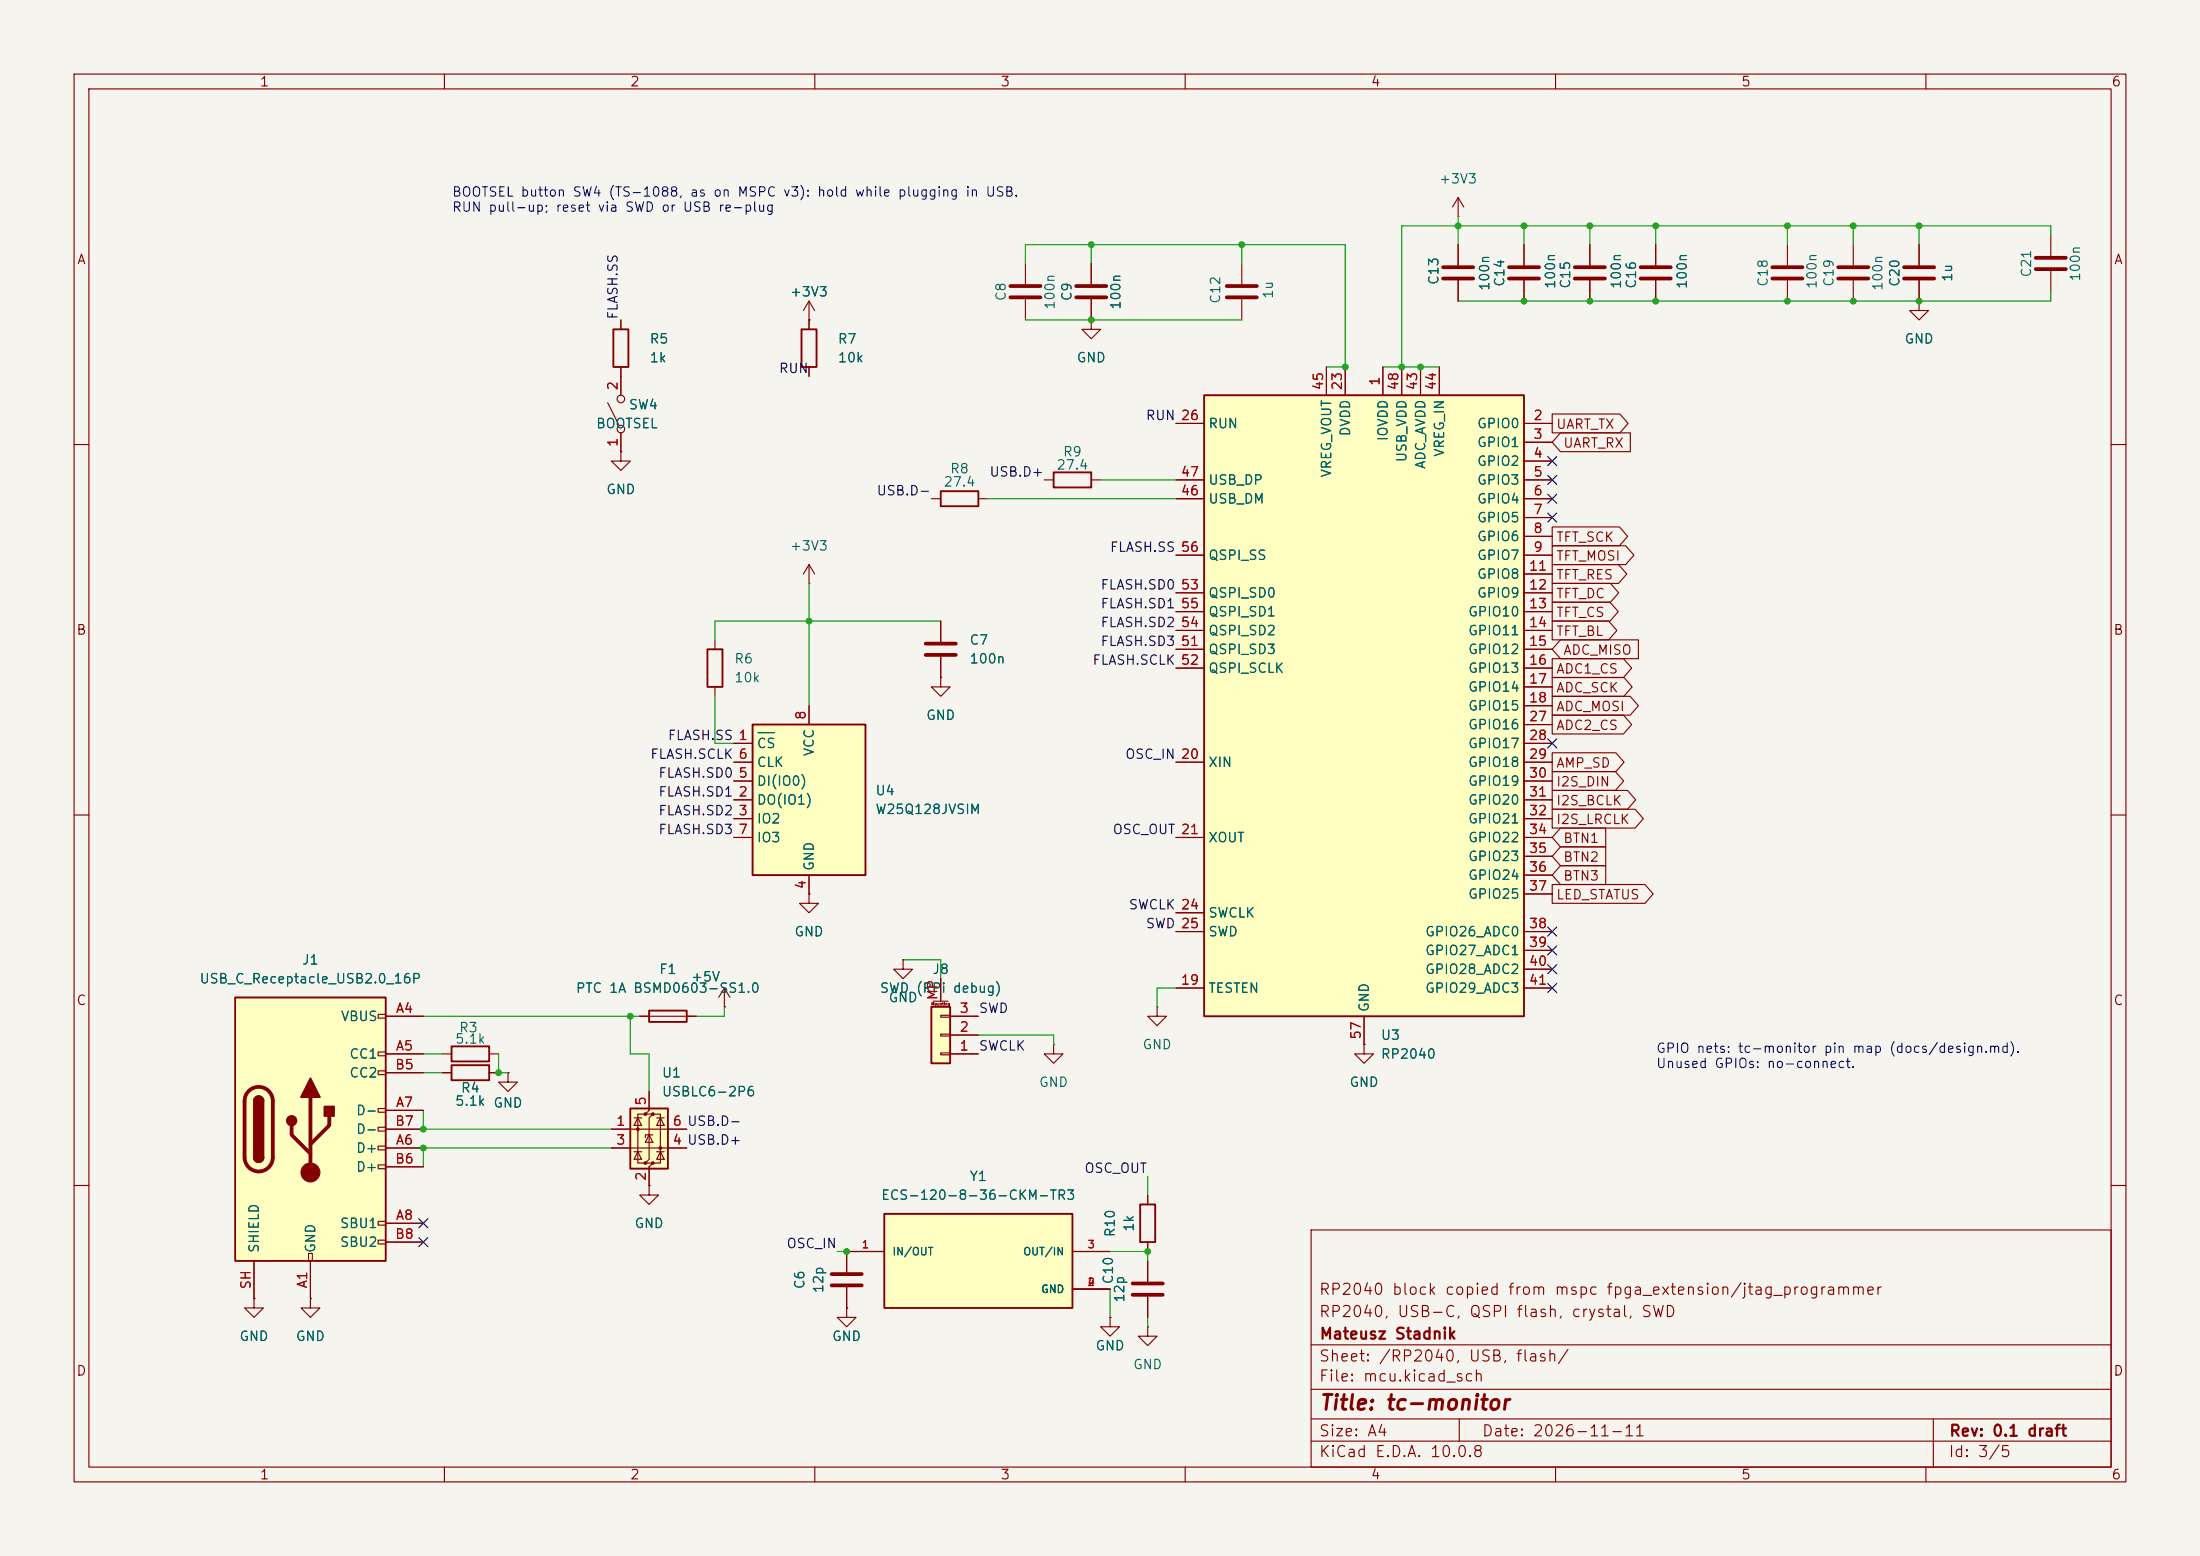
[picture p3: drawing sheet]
<svg xmlns="http://www.w3.org/2000/svg" width="297mm" height="210mm" viewBox="0 0 297 210" stroke-linecap="round" stroke-linejoin="round" font-family="sans-serif">
<path d="M0 0h297v210h-297z" fill="#f5f4ef" stroke="#f5f4ef" stroke-width=".14"/>
<g fill="none" stroke="#840000" stroke-width=".15">
<path d="M10 10h277v190h-277zM12 12h273v186h-273zM60 10v2M110 10v2M160 10v2M210 10v2M260 10v2M196.8 29.2h.1M196.8 26.7v2.5M196.8 33v2.8M196.8 37.8v2.8M196.8 26.7l-.7 1.2"/>
<path d="M196.8 26.7l.8 1.2M205.7 33v2.8M205.7 37.8v2.8M214.6 33v2.8M214.6 37.8v2.8M223.5 33v2.8M223.5 37.8v2.8M241.3 33v2.8M241.3 37.8v2.8M250.2 33v2.8M250.2 37.8v2.8M259.1 33v2.8"/>
<path d="M259.1 37.8v2.8M276.9 31.8v2.7M276.9 36.6v2.8M82 54.4l1.6 3M83.8 43.2v1.3M83.8 49.5v3.8M83.8 58.4v2.6M109.2 43.2h.1M109.2 40.6l-.7 1.3M109.2 40.6l.8 1.3M109.2 40.6v3.9M109.2 49.5v1.3"/>
<path d="M147.3 43.2v1.3h1.3l-1.3 1.2-1.3-1.2h1.3M147.3 43.2h.1M259.1 40.6v1.3h1.2l-1.2 1.3-1.3-1.3h1.3M259.1 40.6h.1M10 60h2M83.8 61v1.2h1.3l-1.3 1.3-1.3-1.3h1.3M83.8 61h.1M109.2 78.7h.1M109.2 76.2v2.5M109.2 76.2l-.7 1.3M109.2 76.2l.8 1.3M125.7 67.3h1.3"/>
<path d="M132.1 67.3h1.2M141 64.8h1.2M147.3 64.8h1.3M285 60h2M96.5 86.4v1.2M96.5 92.7v1.3M127 91.4v1.3h1.3l-1.3 1.3-1.3-1.3h1.3M127 91.4h.1M127 83.8v2.8M127 88.6v2.8M10 110h2M285 110h2"/>
<path d="M86.4 137.2h7.6M97.8 135.9h.1M97.8 133.4l-.8 1.2M97.8 133.4l.8 1.2M97.8 133.4v2.5M10 160h2M41.9 175.3v1.2h1.3l-1.3 1.3-1.3-1.3h1.3M41.9 175.3h.1M87.6 160v1.3h1.3l-1.3 1.3-1.2-1.3h1.2M87.6 160h.1M114.3 176.5v1.3h1.3l-1.3 1.3-1.3-1.3h1.3M114.3 176.5h.1"/>
<path d="M114.3 168.9v2.8M114.3 173.7v2.8M149.9 177.8v1.3h1.2l-1.2 1.2-1.3-1.2h1.3M149.9 177.8h.1M154.9 179.1v1.2h1.3l-1.3 1.3-1.2-1.3h1.2M154.9 179.1h.1M154.9 170.2v2.8M154.9 175v2.8M177 166h108v32h-108zM285 160h2M60 198v2M110 198v2"/>
<path d="M160 198v2M177 194.5h108M177 191.5h108M177 187.5h108M177 181.5h108M197 191.5v3M210 198v2M260 198v2M261 191.5v6.5"/>
<circle cx="83.8" cy="53.8" r=".51"/>
<circle cx="83.8" cy="57.9" r=".51"/>
</g>
<path d="M82.8 44.5h2v5h-2zM108.2 44.5h2v5h-2zM127 66.3h5.1v2h-5.1zM142.2 63.8h5.1v2h-5.1zM95.5 87.6h2v5.1h-2zM87.6 136.4h5.1v1.5h-5.1z" fill="none" stroke="#840000" stroke-width=".25"/>
<g fill="none" stroke="#840000" stroke-width=".51">
<path d="M194.8 36.1h4.1M194.8 37.6h4.1M203.7 36.1h4.1M203.7 37.6h4.1M212.6 36.1h4.1M212.6 37.6h4.1M221.5 36.1h4.1M221.5 37.6h4.1M239.3 36.1h4M239.3 37.6h4M248.2 36.1h4M248.2 37.6h4"/>
<path d="M257 36.1h4.1M257 37.6h4.1M274.8 34.8h4.1M274.8 36.3h4.1M125 86.9h4M125 88.4h4M112.3 172h4M112.3 173.5h4M152.9 173.2h4.1M152.9 174.8h4.1"/>
</g>
<path d="M85.1 149.6h5.1v8.1h-5.1z" fill="#ffffc2"/>
<g fill="#840000">
<circle cx="86.1" cy="152.4" r=".25"/>
<circle cx="87.1" cy="150.4" r=".25"/>
<circle cx="87.1" cy="157" r=".25"/>
<circle cx="88.1" cy="150.4" r=".25"/>
<circle cx="88.1" cy="157" r=".25"/>
<circle cx="89.2" cy="154.9" r=".25"/>
</g>
<g fill="none" stroke="#840000" stroke-width=".15">
<path d="M82.5 152.4h10.2M82.5 154.9h10.2M85.6 155.4h1M85.6 150.9h1M86.1 150.9l.5 1h-1zM86.1 155.4l.5 1.1h-1zM87.1 150.4h-1v6.6h1M87.6 147.3v2.6l-.5 .5h1l-.5 .5v5.6l-.5 .5h1l-.5 .5v2.5M87.6 153.2l.5 1h-1zM88.1 153.2h-1v.3M88.1 150.4h1.1v6.6h-1.1M88.6 155.4h1.1"/>
<path d="M88.6 150.9h1.1M89.2 150.9l.5 1h-1.1zM89.2 155.4l.5 1.1h-1.1z"/>
</g>
<path d="M85.1 149.6h5.1v8.1h-5.1z" fill="none" stroke="#840000" stroke-width=".25"/>
<path d="M125.7 135.9h2.6v7.6h-2.6z" fill="#ffffc2"/>
<path d="M125.7 135.9h2.6v7.6h-2.6z" fill="none" stroke="#840000" stroke-width=".25"/>
<path d="M126 135.1h2M127 139.6h1.3v.2h-1.3zM127 137h1.3v.3h-1.3zM127 132.1v3M128.3 139.7h3.8M128.3 137.2h3.8M127 142.1h1.3v.3h-1.3zM128.3 142.2h3.8M142.2 141v1.2h1.3l-1.3 1.3-1.2-1.3h1.2M142.2 141h.1" fill="none" stroke="#840000" stroke-width=".15"/>
<path d="M119.4 163.8h25.4v12.7h-25.4z" fill="#ffffc2"/>
<path d="M61 141.2h5v2.1h-5zM61 143.8h5v2h-5zM119.4 163.8h25.4v12.7h-25.4zM153.9 162.6h2.1v5h-2.1z" fill="none" stroke="#840000" stroke-width=".25"/>
<g fill="none" stroke="#840000" stroke-width=".15">
<path d="M59.7 142.2h1.3M59.7 144.8h1.3M66 142.2h1.3M66 144.8h1.3M68.6 144.8v1.3h1.2l-1.2 1.2-1.3-1.2h1.3M68.6 144.8h.1M34.3 175.3v1.2h1.3l-1.3 1.3-1.3-1.3h1.3M34.3 175.3h.1M114.3 168.9h5.1M144.8 168.9h5.1M144.8 174h5.1M154.9 161.3v1.3"/>
<path d="M154.9 167.6v1.3"/>
</g>
<path d="M31.7 134.6h20.4v35.6h-20.4z" fill="#ffffc2"/>
<g fill="none" stroke="#840000" stroke-width=".15">
<path d="M147.3 35.6v2.8M167.6 35.6v2.8M147.3 40.4v2.8M167.6 40.4v2.8M51.1 136.9h1v.5h-1zM52.1 137.2h5M109.2 120.7v1.2h1.3l-1.3 1.3-1.3-1.3h1.3M109.2 120.7h.1M121.9 129.5v1.3h1.3l-1.3 1.3-1.3-1.3h1.3M121.9 129.5h.1M51.1 142h1v.5h-1zM51.1 144.5h1v.5h-1z"/>
<path d="M51.1 149.6h1v.5h-1zM51.1 152.1h1v.6h-1zM51.1 154.7h1v.5h-1zM51.1 157.2h1v.5h-1zM52.1 142.2h5M52.1 154.9h5M52.1 149.9h5M52.1 144.8h5M52.1 157.5h5M52.1 152.4h5M34.3 170.2v5.1M41.7 169.2h.5v1h-.5z"/>
<path d="M41.9 170.2v5.1M51.1 164.8h1v.6h-1zM51.1 167.4h1v.5h-1zM52.1 165.1h5M52.1 167.6h5"/>
</g>
<path d="M31.7 134.6h20.4v35.6h-20.4zM34.3 148.6a.64 .64 0 0 1 .6-.6 .64 .64 0 0 1 .7 .6M34.3 156.2a.64 .64 0 0 0 .6 .6 .64 .64 0 0 0 .7-.6" fill="none" stroke="#840000" stroke-width=".25"/>
<path d="M145.3 38.6h4.1M165.6 38.6h4.1M145.3 40.1h4.1M165.6 40.1h4.1M33.6 147.3a1.9 1.9 0 0 1 2-.5 1.9 1.9 0 0 1 1.2 1.8v7.6a1.91 1.91 0 0 1-1.9 1.9 1.91 1.91 0 0 1-1.9-1.9v-7.6a1.9 1.9 0 0 1 .6-1.3zM39.4 151.9v1.3l2.5 2.5M41.9 148.1v10.1M44.4 150.6v1.3l-2.5 2.5" fill="none" stroke="#840000" stroke-width=".51"/>
<g fill="#840000" stroke="#840000" stroke-width=".25">
<path d="M34.3 148.6h1.3v7.6h-1.3z"/>
<path d="M34.5 148.1a.64 .64 0 0 1 .7-.1 .64 .64 0 0 1 .4 .6h-1.3z"/>
<path d="M34.3 156.2h1.3a.64 .64 0 0 1-.7 .6 .64 .64 0 0 1-.6-.6z"/>
<path d="M41.9 145.5l1.3 2.6h-2.6z"/>
<path d="M43.8 149.4h1.3v1.2h-1.3z"/>
<circle cx="39.4" cy="151.3" r=".63"/>
</g>
<circle cx="41.9" cy="158.2" r="1.27" fill="#840000" stroke="#840000" stroke-width=".15"/>
<path d="M101.6 97.8h15.2v20.3h-15.2z" fill="#ffffc2"/>
<path d="M101.6 97.8h15.2v20.3h-15.2z" fill="none" stroke="#840000" stroke-width=".25"/>
<path d="M138.4 35.6v2.8M138.4 40.4v2.8M109.2 95.3v2.5M99.1 100.3h2.5M99.1 108h2.5M99.1 110.5h2.5M99.1 105.4h2.5M99.1 102.9h2.5M99.1 113h2.5M109.2 118.1v2.6" fill="none" stroke="#840000" stroke-width=".15"/>
<path d="M102.3 98.9h2.3" fill="none" stroke="#006464" stroke-width=".15"/>
<path d="M136.4 38.6h4.1M136.4 40.1h4.1" fill="none" stroke="#840000" stroke-width=".51"/>
<path d="M162.6 53.3h43.1v83.9h-43.1z" fill="#ffffc2"/>
<path d="M162.6 53.3h43.1v83.9h-43.1z" fill="none" stroke="#840000" stroke-width=".25"/>
<g fill="none" stroke="#840000" stroke-width=".15">
<path d="M147.3 35.6v2.8M196.8 33v2.8M196.8 37.8v2.8M205.7 33v2.8M205.7 37.8v2.8M214.6 33v2.8M214.6 37.8v2.8M223.5 33v2.8M223.5 37.8v2.8M259.1 33v2.8M259.1 37.8v2.8M83.8 43.2v1.3"/>
<path d="M83.8 49.5v3.8M83.8 58.4v2.6M109.2 43.2h.1M109.2 43.2v1.3M109.2 49.5v1.3M147.3 43.2h.1M147.3 40.4v2.8M158.7 57.2h3.9M179.1 49.5v3.8M181.6 49.5v3.8M186.7 49.5v3.8M189.2 49.5v3.8"/>
<path d="M191.8 49.5v3.8M194.3 49.5v3.8M205.7 57.2h3.8M205.7 59.7h3.8M209.5 55.9h9.2l1.1 1.3-1.1 1.2h-9.2zM210.7 58.4h9.4v2.6h-9.4l-1.2-1.3zM259.1 40.6h.1M83.8 61h.1M158.7 64.8h3.9M158.7 67.3h3.9M158.7 74.9h3.9M205.7 62.2h3.8"/>
<path d="M205.7 64.8h3.8M205.7 67.3h3.8M205.7 69.9h3.8M205.7 72.4h3.8M205.7 74.9h3.8M205.7 77.5h3.8M209.5 76.2h9l1.1 1.3-1.1 1.2h-9zM209.5 71.1h9.1l1.1 1.3-1.1 1.3h-9.1zM209.5 73.7h10l1.1 1.2-1.1 1.3h-10zM209.5 78.7h7.9l1.1 1.3-1.1 1.3h-7.9zM109.2 95.3v2.5M127 91.4h.1"/>
<path d="M127 83.8v2.8M127 88.6v2.8M158.7 80h3.9M158.7 82.6h3.9M158.7 85.1h3.9M158.7 87.6h3.9M158.7 90.2h3.9M205.7 80h3.8M205.7 82.6h3.8M205.7 85.1h3.8M205.7 87.6h3.8M205.7 90.2h3.8"/>
<path d="M205.7 92.7h3.8M205.7 95.3h3.8M205.7 97.8h3.8M209.5 96.5h9.7l1.1 1.3-1.1 1.3h-9.7zM209.5 81.3h7.9l1.1 1.3-1.1 1.2h-7.9zM209.5 83.8h7.7l1.1 1.3-1.1 1.3h-7.7zM209.5 91.4h9.7l1.1 1.3-1.1 1.3h-9.7zM209.5 94h10.6l1.1 1.3-1.1 1.2h-10.6zM209.5 88.9h9.7l1.1 1.3-1.1 1.2h-9.7zM210.7 86.4h10.5v2.5h-10.5l-1.2-1.3zM99.1 102.9h2.5M99.1 113h2.5"/>
<path d="M99.1 100.3h2.5M99.1 105.4h2.5M99.1 108h2.5M99.1 110.5h2.5M109.2 118.1v2.6M158.7 102.9h3.9M158.7 113h3.9M205.7 102.9h3.8M205.7 113h3.8M205.7 100.3h3.8M205.7 105.4h3.8M205.7 108h3.8"/>
<path d="M205.7 110.5h3.8M205.7 115.6h3.8M205.7 118.1h3.8M209.5 104.1h8.6l1.1 1.3-1.1 1.3h-8.6zM209.5 109.2h11.2l1.2 1.3-1.2 1.3h-11.2zM209.5 101.6h8.6l1.2 1.3-1.2 1.2h-8.6zM209.5 106.7h10.2l1.1 1.3-1.1 1.2h-10.2zM209.5 119.4h12.6l1.1 1.3-1.1 1.2h-12.6zM210.7 111.8h6.1v2.5h-6.1l-1.2-1.3zM210.7 114.3h6.1v2.5h-6.1l-1.2-1.2zM210.7 116.8h6.1v2.6h-6.1l-1.2-1.3zM52.1 137.2h5"/>
<path d="M86.4 137.2h1.2M92.7 137.2h1.3M97.8 135.9h.1M109.2 120.7h.1M121.9 129.5h.1M127 132.1v3M128.3 137.2h3.8M128.3 139.7h3.8M156.2 135.9v1.3h1.3l-1.3 1.2-1.3-1.2h1.3M156.2 135.9h.1M158.7 133.4h3.9M158.7 123.2h3.9"/>
<path d="M158.7 125.7h3.9M184.1 137.2v3.8M205.7 133.4h3.8M205.7 125.7h3.8M205.7 120.7h3.8M205.7 128.3h3.8M205.7 130.8h3.8M52.1 152.4h5M52.1 154.9h5M52.1 142.2h5M52.1 149.9h5M52.1 144.8h5"/>
<path d="M52.1 157.5h5M59.7 144.8h1.3M66 144.8h1.3M68.6 144.8h.1M82.5 152.4h2.6M82.5 154.9h2.6M87.6 147.3v2.6M87.6 157.5v2.5M90.2 152.4h2.5M90.2 154.9h2.5M128.3 142.2h3.8M184.1 141v1.2h1.3l-1.3 1.3-1.2-1.3h1.2"/>
<path d="M184.1 141h.1M34.3 175.3h.1M34.3 170.2v5.1M41.9 175.3h.1M41.9 170.2v5.1M52.1 165.1h5M52.1 167.6h5M87.6 160h.1M114.3 176.5h.1M114.3 173.7v2.8M119.4 168.9h-5.1v2.8M144.8 168.9h5.1"/>
<path d="M144.8 174h5.1M149.9 177.8h.1M154.9 161.3v1.3M154.9 167.6v1.3M154.9 170.2v2.8M154.9 175v2.8"/>
</g>
<g fill="none" stroke="#009600" stroke-width=".15">
<path d="M138.4 35.6v-2.6h43.2v16.5h-2.5M147.3 33v2.6M167.6 33v2.6M196.8 29.2v3.8M205.7 30.5v2.5M214.6 30.5v2.5M223.5 30.5v2.5M241.3 30.5v2.5M250.2 30.5v2.5M259.1 30.5v2.5M276.9 39.4v1.2h-80.1M276.9 31.8v-1.3h-87.7v19"/>
<path d="M138.4 43.2h29.2M186.7 49.5h7.6M109.2 78.7v16.6M133.3 67.3h25.4M148.6 64.8h10.1M96.5 94v6.3h2.6M127 83.8h-30.5v2.6M57.1 137.2h29.3M85.1 137.2v5h2.5v5.1M97.8 135.9v1.3h-3.8M121.9 129.5h5.1v2.6M132.1 139.7h10.1v1.3"/>
<path d="M158.7 133.4h-2.5v2.5M57.1 144.8h2.6M57.1 142.2h2.6M57.1 149.9v2.5h25.4M67.3 142.2v2.6h1.3M82.5 154.9h-25.4v2.6M154.9 158.8v2.5M113 168.9h1.3M149.9 168.9h5v1.3M149.9 174v3.8M154.9 177.8v1.3"/>
</g>
<g fill="none" stroke="#000084" stroke-width=".15">
<path d="M208.9 61.6l1.3 1.2M208.9 69.2l1.3 1.3M208.9 66.7l1.3 1.2M208.9 64.2l1.3 1.2M210.2 61.6l-1.3 1.2M210.2 69.2l-1.3 1.3M210.2 66.7l-1.3 1.2M210.2 64.2l-1.3 1.2M208.9 99.7l1.3 1.2M210.2 99.7l-1.3 1.2M208.9 125.1l1.3 1.2M208.9 127.7l1.3 1.2"/>
<path d="M208.9 130.2l1.3 1.2M208.9 132.7l1.3 1.3M210.2 125.1l-1.3 1.2M210.2 127.7l-1.3 1.2M210.2 130.2l-1.3 1.2M210.2 132.7l-1.3 1.3M56.5 164.5l1.3 1.2M56.5 167l1.3 1.2M57.8 164.5l-1.3 1.2M57.8 167l-1.3 1.2"/>
</g>
<path d="M102.3 98.9h2.3" fill="none" stroke="#006464" stroke-width=".15"/>
<g fill="#009600">
<circle cx="167.6" cy="33" r=".46"/>
<circle cx="147.3" cy="33" r=".46"/>
<circle cx="85.1" cy="137.2" r=".46"/>
<circle cx="147.3" cy="43.2" r=".46"/>
<circle cx="109.2" cy="83.8" r=".46"/>
<circle cx="241.3" cy="30.5" r=".46"/>
<circle cx="223.5" cy="30.5" r=".46"/>
<circle cx="223.5" cy="40.6" r=".46"/>
<circle cx="250.2" cy="30.5" r=".46"/>
<circle cx="214.6" cy="30.5" r=".46"/>
<circle cx="259.1" cy="30.5" r=".46"/>
<circle cx="57.1" cy="154.9" r=".46"/>
<circle cx="57.1" cy="152.4" r=".46"/>
<circle cx="67.3" cy="144.8" r=".46"/>
<circle cx="154.9" cy="168.9" r=".46"/>
<circle cx="114.3" cy="168.9" r=".46"/>
<circle cx="250.2" cy="40.6" r=".46"/>
<circle cx="259.1" cy="40.6" r=".46"/>
<circle cx="241.3" cy="40.6" r=".46"/>
<circle cx="214.6" cy="40.6" r=".46"/>
<circle cx="205.7" cy="30.5" r=".46"/>
<circle cx="191.8" cy="49.5" r=".46"/>
<circle cx="189.2" cy="49.5" r=".46"/>
<circle cx="181.6" cy="49.5" r=".46"/>
<circle cx="196.8" cy="30.5" r=".46"/>
<circle cx="205.7" cy="40.6" r=".46"/>
</g>
<text font-size="2" fill="#840000" x="178" y="190.8">Title: tc-monitor</text>
<g font-size="1.5" fill="#840000">
<text x="178" y="178.1">RP2040, USB-C, QSPI flash, crystal, SWD</text>
<text x="178" y="175.1">RP2040 block copied from mspc fpga_extension/jtag_programmer</text>
<text x="178" y="184.1">Sheet: /RP2040, USB, flash/</text>
<text x="178" y="181.1">Mateusz Stadnik</text>
<text x="178" y="186.8">File: mcu.kicad_sch</text>
<text x="178" y="197">KiCad E.D.A. 10.0.8</text>
<text x="178" y="194.2">Size: A4</text>
<text x="200" y="194.2">Date: 2026-11-11</text>
<text x="263" y="197">Id: 3/5</text>
<text x="263" y="194.2">Rev: 0.1 draft</text>
</g>
<g font-size="1.3" fill="#840000">
<text x="35" y="12">1</text>
<text x="85" y="12">2</text>
<text x="135" y="12">3</text>
<text x="185" y="12">4</text>
<text x="235" y="12">5</text>
<text x="285" y="12">6</text>
<text x="10.3" y="36">A</text>
<text x="285.3" y="36">A</text>
<text x="210" y="58.2">UART_TX</text>
<text x="211" y="60.7">UART_RX</text>
<text x="210" y="73.4">TFT_SCK</text>
<text x="210" y="76">TFT_MOSI</text>
<text x="210" y="83.6">TFT_CS</text>
<text x="210" y="78.5">TFT_RES</text>
<text x="210" y="81.1">TFT_DC</text>
<text x="10.2" y="86">B</text>
<text x="210" y="86.1">TFT_BL</text>
<text x="211" y="88.7">ADC_MISO</text>
<text x="285.2" y="86">B</text>
<text x="210" y="93.8">ADC_SCK</text>
<text x="210" y="91.2">ADC1_CS</text>
<text x="210" y="98.8">ADC2_CS</text>
<text x="210" y="96.3">ADC_MOSI</text>
<text x="210" y="106.5">I2S_DIN</text>
<text x="210" y="103.9">AMP_SD</text>
<text x="210" y="111.5">I2S_LRCLK</text>
<text x="210" y="109">I2S_BCLK</text>
<text x="211" y="114.1">BTN1</text>
<text x="211" y="116.6">BTN2</text>
<text x="211" y="119.2">BTN3</text>
<text x="210" y="121.7">LED_STATUS</text>
<text x="10.2" y="136">C</text>
<text x="285.2" y="136">C</text>
<text x="10.2" y="186">D</text>
<text x="285.2" y="186">D</text>
<text x="35" y="200">1</text>
<text x="85" y="200">2</text>
<text x="135" y="200">3</text>
<text x="185" y="200">4</text>
<text x="235" y="200">5</text>
<text x="285" y="200">6</text>
</g>
<g font-size="1.3" fill="#0000c2">
<text x="60.9" y="26.9">BOOTSEL button SW4 (TS-1088, as on MSPC v3): hold while plugging in USB.</text>
<text x="60.9" y="28.9">RUN pull-up; reset via SWD or USB re-plug</text>
<text x="223.5" y="142.4">GPIO nets: tc-monitor pin map (docs/design.md).</text>
<text x="223.5" y="144.5">Unused GPIOs: no-connect.</text>
</g>
<g font-size="1.3" fill="#006464">
<text x="194.2" y="25.1">+3V3</text>
<text x="106.6" y="40.3">+3V3</text>
<text x="136.1" y="40.7" transform="rotate(-90 136.1 40.7)">C8</text>
<text x="142.7" y="41.9" transform="rotate(-90 142.7 41.9)">100n</text>
<text x="145" y="40.7" transform="rotate(-90 145 40.7)">C9</text>
<text x="151.6" y="41.9" transform="rotate(-90 151.6 41.9)">100n</text>
<text x="165" y="41.1" transform="rotate(-90 165 41.1)">C12</text>
<text x="172.2" y="40.4" transform="rotate(-90 172.2 40.4)">1u</text>
<text x="194.5" y="38.5" transform="rotate(-90 194.5 38.5)">C13</text>
<text x="201.4" y="39.3" transform="rotate(-90 201.4 39.3)">100n</text>
<text x="203.4" y="38.8" transform="rotate(-90 203.4 38.8)">C14</text>
<text x="210.3" y="39.1" transform="rotate(-90 210.3 39.1)">100n</text>
<text x="212.3" y="39.1" transform="rotate(-90 212.3 39.1)">C15</text>
<text x="219.1" y="39.1" transform="rotate(-90 219.1 39.1)">100n</text>
<text x="221.2" y="39.1" transform="rotate(-90 221.2 39.1)">C16</text>
<text x="228" y="39.1" transform="rotate(-90 228 39.1)">100n</text>
<text x="239" y="38.8" transform="rotate(-90 239 38.8)">C18</text>
<text x="245.6" y="39.1" transform="rotate(-90 245.6 39.1)">100n</text>
<text x="247.9" y="38.8" transform="rotate(-90 247.9 38.8)">C19</text>
<text x="254.5" y="39.3" transform="rotate(-90 254.5 39.3)">100n</text>
<text x="256.7" y="38.8" transform="rotate(-90 256.7 38.8)">C20</text>
<text x="263.9" y="38.1" transform="rotate(-90 263.9 38.1)">1u</text>
<text x="274.5" y="37.5" transform="rotate(-90 274.5 37.5)">C21</text>
<text x="281.1" y="38.1" transform="rotate(-90 281.1 38.1)">100n</text>
<text x="87.6" y="46.7">R5</text>
<text x="113" y="46.7">R7</text>
<text x="257" y="46.7">GND</text>
<text x="87.6" y="49.2">1k</text>
<text x="113" y="49.2">10k</text>
<text x="145.3" y="49.2">GND</text>
<text x="80.4" y="58.1">BOOTSEL</text>
<text x="84.8" y="55.6">SW4</text>
<text x="163" y="58.1">RUN</text>
<text x="182.6" y="59" transform="rotate(-90 182.6 59)">DVDD</text>
<text x="187.7" y="59.6" transform="rotate(-90 187.7 59.6)">IOVDD</text>
<text x="199.3" y="58.1">GPIO0</text>
<text x="127.3" y="66">27.4</text>
<text x="128.2" y="64.2">R8</text>
<text x="142.5" y="63.7">27.4</text>
<text x="143.4" y="61.9">R9</text>
<text x="163" y="65.7">USB_DP</text>
<text x="180" y="64.5" transform="rotate(-90 180 64.5)">VREG_VOUT</text>
<text x="190.2" y="62.5" transform="rotate(-90 190.2 62.5)">USB_VDD</text>
<text x="192.7" y="63.4" transform="rotate(-90 192.7 63.4)">ADC_AVDD</text>
<text x="195.3" y="61.8" transform="rotate(-90 195.3 61.8)">VREG_IN</text>
<text x="199.3" y="60.7">GPIO1</text>
<text x="199.3" y="63.2">GPIO2</text>
<text x="199.3" y="65.7">GPIO3</text>
<text x="81.8" y="67">GND</text>
<text x="163" y="68.3">USB_DM</text>
<text x="199.3" y="68.3">GPIO4</text>
<text x="199.3" y="70.8">GPIO5</text>
<text x="106.6" y="74.6">+3V3</text>
<text x="163" y="75.9">QSPI_SS</text>
<text x="199.3" y="73.4">GPIO6</text>
<text x="199.3" y="75.9">GPIO7</text>
<text x="163" y="81">QSPI_SD0</text>
<text x="163" y="83.5">QSPI_SD1</text>
<text x="198.1" y="83.5">GPIO10</text>
<text x="199.3" y="78.4">GPIO8</text>
<text x="199.3" y="81">GPIO9</text>
<text x="99" y="89.9">R6</text>
<text x="130.8" y="87.3">C7</text>
<text x="130.8" y="89.9">100n</text>
<text x="163" y="88.6">QSPI_SD3</text>
<text x="163" y="86.1">QSPI_SD2</text>
<text x="198.1" y="86.1">GPIO11</text>
<text x="198.1" y="88.6">GPIO12</text>
<text x="99" y="92.4">10k</text>
<text x="163" y="91.1">QSPI_SCLK</text>
<text x="198.1" y="91.1">GPIO13</text>
<text x="198.1" y="93.7">GPIO14</text>
<text x="102.1" y="101.3">CS</text>
<text x="124.9" y="97.5">GND</text>
<text x="198.1" y="96.2">GPIO15</text>
<text x="198.1" y="98.8">GPIO16</text>
<text x="198.1" y="101.3">GPIO17</text>
<text x="102.1" y="106.4">DI(IO0)</text>
<text x="102.1" y="103.8">CLK</text>
<text x="110.2" y="102.2" transform="rotate(-90 110.2 102.2)">VCC</text>
<text x="118.1" y="107.6">U4</text>
<text x="163" y="103.8">XIN</text>
<text x="198.1" y="103.8">GPIO18</text>
<text x="198.1" y="106.4">GPIO19</text>
<text x="102.1" y="108.9">DO(IO1)</text>
<text x="102.1" y="111.5">IO2</text>
<text x="102.1" y="114">IO3</text>
<text x="118.1" y="110.2">W25Q128JVSIM</text>
<text x="163" y="114">XOUT</text>
<text x="198.1" y="108.9">GPIO20</text>
<text x="198.1" y="111.5">GPIO21</text>
<text x="198.1" y="114">GPIO22</text>
<text x="110.2" y="117.6" transform="rotate(-90 110.2 117.6)">GND</text>
<text x="198.1" y="116.5">GPIO23</text>
<text x="198.1" y="119.1">GPIO24</text>
<text x="163" y="124.2">SWCLK</text>
<text x="198.1" y="121.6">GPIO25</text>
<text x="40.7" y="130.5">J1</text>
<text x="88.9" y="131.8">F1</text>
<text x="107.2" y="126.7">GND</text>
<text x="125.8" y="131.8">J8</text>
<text x="163" y="126.7">SWD</text>
<text x="192.3" y="126.7">GPIO26_ADC0</text>
<text x="192.3" y="129.2">GPIO27_ADC1</text>
<text x="192.3" y="131.8">GPIO28_ADC2</text>
<text x="26.8" y="133">USB_C_Receptacle_USB2.0_16P</text>
<text x="77.6" y="134.3">PTC 1A BSMD0603-SS1.0</text>
<text x="93.2" y="132.8">+5V</text>
<text x="118.7" y="134.3">SWD (RPi debug)</text>
<text x="119.9" y="135.6">GND</text>
<text x="163" y="134.3">TESTEN</text>
<text x="185.1" y="136.7" transform="rotate(-90 185.1 136.7)">GND</text>
<text x="192.3" y="134.3">GPIO29_ADC3</text>
<text x="45.9" y="138.1">VBUS</text>
<text x="47.1" y="143.2">CC1</text>
<text x="61.3" y="141.2">5.1k</text>
<text x="61.9" y="139.6">R3</text>
<text x="154.1" y="141.9">GND</text>
<text x="186.3" y="140.7">U3</text>
<text x="186.3" y="143.2">RP2040</text>
<text x="47.1" y="145.7">CC2</text>
<text x="61.3" y="149.6">5.1k</text>
<text x="62.1" y="147.8">R4</text>
<text x="66.5" y="149.8">GND</text>
<text x="89.3" y="145.7">U1</text>
<text x="89.3" y="148.3">USBLC6-2P6</text>
<text x="140.2" y="147">GND</text>
<text x="182.1" y="147">GND</text>
<text x="48" y="155.9">D+</text>
<text x="48" y="150.8">D-</text>
<text x="48" y="153.4">D-</text>
<text x="48" y="158.4">D+</text>
<text x="130.8" y="159.7">Y1</text>
<text x="45.8" y="166.1">SBU1</text>
<text x="85.6" y="166.1">GND</text>
<text x="118.9" y="162.3">ECS-120-8-36-CKM-TR3</text>
<text x="150.8" y="167.1" transform="rotate(-90 150.8 167.1)">R10</text>
<text x="153.4" y="166.3" transform="rotate(-90 153.4 166.3)">1k</text>
<text x="35.3" y="169.2" transform="rotate(-90 35.3 169.2)">SHIELD</text>
<text x="42.9" y="169.2" transform="rotate(-90 42.9 169.2)">GND</text>
<text x="45.8" y="168.6">SBU2</text>
<text x="150.6" y="173.4" transform="rotate(-90 150.6 173.4)">C10</text>
<text x="108.9" y="174.1" transform="rotate(-90 108.9 174.1)">C6</text>
<text x="111.5" y="174.6" transform="rotate(-90 111.5 174.6)">12p</text>
<text x="152.1" y="175.9" transform="rotate(-90 152.1 175.9)">12p</text>
<text x="32.2" y="181.3">GND</text>
<text x="39.8" y="181.3">GND</text>
<text x="112.2" y="181.3">GND</text>
<text x="147.8" y="182.6">GND</text>
<text x="152.9" y="185.1">GND</text>
</g>
<g font-size="1.3" fill="#0f0f0f">
<text x="83.7" y="43.2" transform="rotate(-90 83.7 43.2)">FLASH.SS</text>
<text x="105.1" y="50.7">RUN</text>
<text x="154.6" y="57">RUN 26</text>
<text x="133.5" y="64.6">USB.D+</text>
<text x="118.2" y="67.2">USB.D-</text>
<text x="149.8" y="74.8">FLASH.SS 56</text>
<text x="148.5" y="82.4">FLASH.SD1</text>
<text x="148.5" y="79.9">FLASH.SD0</text>
<text x="148.5" y="87.5">FLASH.SD3</text>
<text x="148.5" y="85">FLASH.SD2</text>
<text x="147.4" y="90">FLASH.SCLK 52</text>
<text x="90.1" y="100.2">FLASH.SS 1</text>
<text x="87.7" y="102.7">FLASH.SCLK 6</text>
<text x="88.8" y="105.3">FLASH.SD0</text>
<text x="88.8" y="107.8">FLASH.SD1</text>
<text x="151.8" y="102.7">OSC_IN 20</text>
<text x="88.8" y="112.9">FLASH.SD3</text>
<text x="88.8" y="110.4">FLASH.SD2</text>
<text x="150.1" y="112.9">OSC_OUT 21</text>
<text x="152.3" y="123.1">SWCLK 24</text>
<text x="154.6" y="125.6">SWD 25</text>
<text x="132.1" y="137">SWD</text>
<text x="132.1" y="142.1">SWCLK</text>
<text x="146.3" y="158.6">OSC_OUT</text>
<text x="106.1" y="168.8">OSC_IN</text>
</g>
<g font-size="1.3" fill="#a90000">
<text x="83.7" y="52.8" transform="rotate(-90 83.7 52.8)">2</text>
<text x="178.9" y="52.8" transform="rotate(-90 178.9 52.8)">45</text>
<text x="181.5" y="52.8" transform="rotate(-90 181.5 52.8)">23</text>
<text x="186.6" y="52.2" transform="rotate(-90 186.6 52.2)">1</text>
<text x="189.1" y="52.8" transform="rotate(-90 189.1 52.8)">48</text>
<text x="191.6" y="52.8" transform="rotate(-90 191.6 52.8)">43</text>
<text x="194.2" y="52.8" transform="rotate(-90 194.2 52.8)">44</text>
<text x="159.3" y="57">26</text>
<text x="206.9" y="57">2</text>
<text x="206.9" y="59.6">3</text>
<text x="83.7" y="60.4" transform="rotate(-90 83.7 60.4)">1</text>
<text x="159.3" y="64.6">47</text>
<text x="206.9" y="62.1">4</text>
<text x="206.9" y="64.6">5</text>
<text x="159.3" y="67.2">46</text>
<text x="206.9" y="67.2">6</text>
<text x="206.9" y="69.7">7</text>
<text x="159.3" y="74.8">56</text>
<text x="206.3" y="77.3">11</text>
<text x="206.9" y="72.3">8</text>
<text x="206.9" y="74.8">9</text>
<text x="159.3" y="79.9">53</text>
<text x="159.3" y="82.4">55</text>
<text x="206.3" y="79.9">12</text>
<text x="206.3" y="82.4">13</text>
<text x="159.3" y="87.5">51</text>
<text x="159.3" y="85">54</text>
<text x="206.3" y="85">14</text>
<text x="206.3" y="87.5">15</text>
<text x="159.3" y="90">52</text>
<text x="206.3" y="90">16</text>
<text x="206.3" y="92.6">17</text>
<text x="206.3" y="95.1">18</text>
<text x="99.6" y="100.2">1</text>
<text x="109.1" y="97.3" transform="rotate(-90 109.1 97.3)">8</text>
<text x="206.3" y="97.7">27</text>
<text x="206.3" y="100.2">28</text>
<text x="99.6" y="107.8">2</text>
<text x="99.6" y="105.3">5</text>
<text x="99.6" y="102.7">6</text>
<text x="159.3" y="102.7">20</text>
<text x="206.3" y="102.7">29</text>
<text x="206.3" y="105.3">30</text>
<text x="206.3" y="107.8">31</text>
<text x="99.6" y="110.4">3</text>
<text x="99.6" y="112.9">7</text>
<text x="159.3" y="112.9">21</text>
<text x="206.3" y="110.4">32</text>
<text x="206.3" y="112.9">34</text>
<text x="206.3" y="115.4">35</text>
<text x="206.3" y="118">36</text>
<text x="109.1" y="120.1" transform="rotate(-90 109.1 120.1)">4</text>
<text x="159.3" y="123.1">24</text>
<text x="159.3" y="125.6">25</text>
<text x="206.3" y="120.5">37</text>
<text x="206.3" y="125.6">38</text>
<text x="206.3" y="128.1">39</text>
<text x="206.3" y="130.7">40</text>
<text x="53.3" y="137">A4</text>
<text x="126.9" y="135.1" transform="rotate(-90 126.9 135.1)">MP</text>
<text x="129.4" y="137">3</text>
<text x="159.3" y="133.2">19</text>
<text x="206.3" y="133.2">41</text>
<text x="53.3" y="142.1">A5</text>
<text x="129.4" y="142.1">1</text>
<text x="129.4" y="139.6">2</text>
<text x="184" y="140.4" transform="rotate(-90 184 140.4)">57</text>
<text x="53.2" y="144.6">B5</text>
<text x="53.3" y="149.7">A7</text>
<text x="87.5" y="149.3" transform="rotate(-90 87.5 149.3)">5</text>
<text x="53.2" y="152.3">B7</text>
<text x="53.3" y="154.8">A6</text>
<text x="83.1" y="152.3">1</text>
<text x="83.1" y="154.8">3</text>
<text x="90.7" y="154.8">4 USB.D+</text>
<text x="90.7" y="152.3">6 USB.D-</text>
<text x="90.7" y="154.8">4</text>
<text x="90.7" y="152.3">6</text>
<text x="53.2" y="157.3">B6</text>
<text x="87.5" y="159.5" transform="rotate(-90 87.5 159.5)">2</text>
<text x="53.2" y="167.5">B8</text>
<text x="53.3" y="165">A8</text>
<text x="41.8" y="174" transform="rotate(-90 41.8 174)">A1</text>
<text x="34.2" y="174.1" transform="rotate(-90 34.2 174.1)">SH</text>
</g>
<g font-size="1" fill="#a90000">
<text x="116.3" y="168.7">1</text>
<text x="146.7" y="173.8">2</text>
<text x="146.7" y="168.7">3</text>
<text x="146.7" y="173.8">4</text>
</g>
<g font-size="1" fill="#006464">
<text x="120.4" y="169.7">IN/OUT</text>
<text x="138" y="169.7">OUT/IN</text>
<text x="140.5" y="174.8">GND</text>
</g>
<text font-size=".4" fill="#840000" x="125.7" y="135.8">Mounting</text>
</svg>
